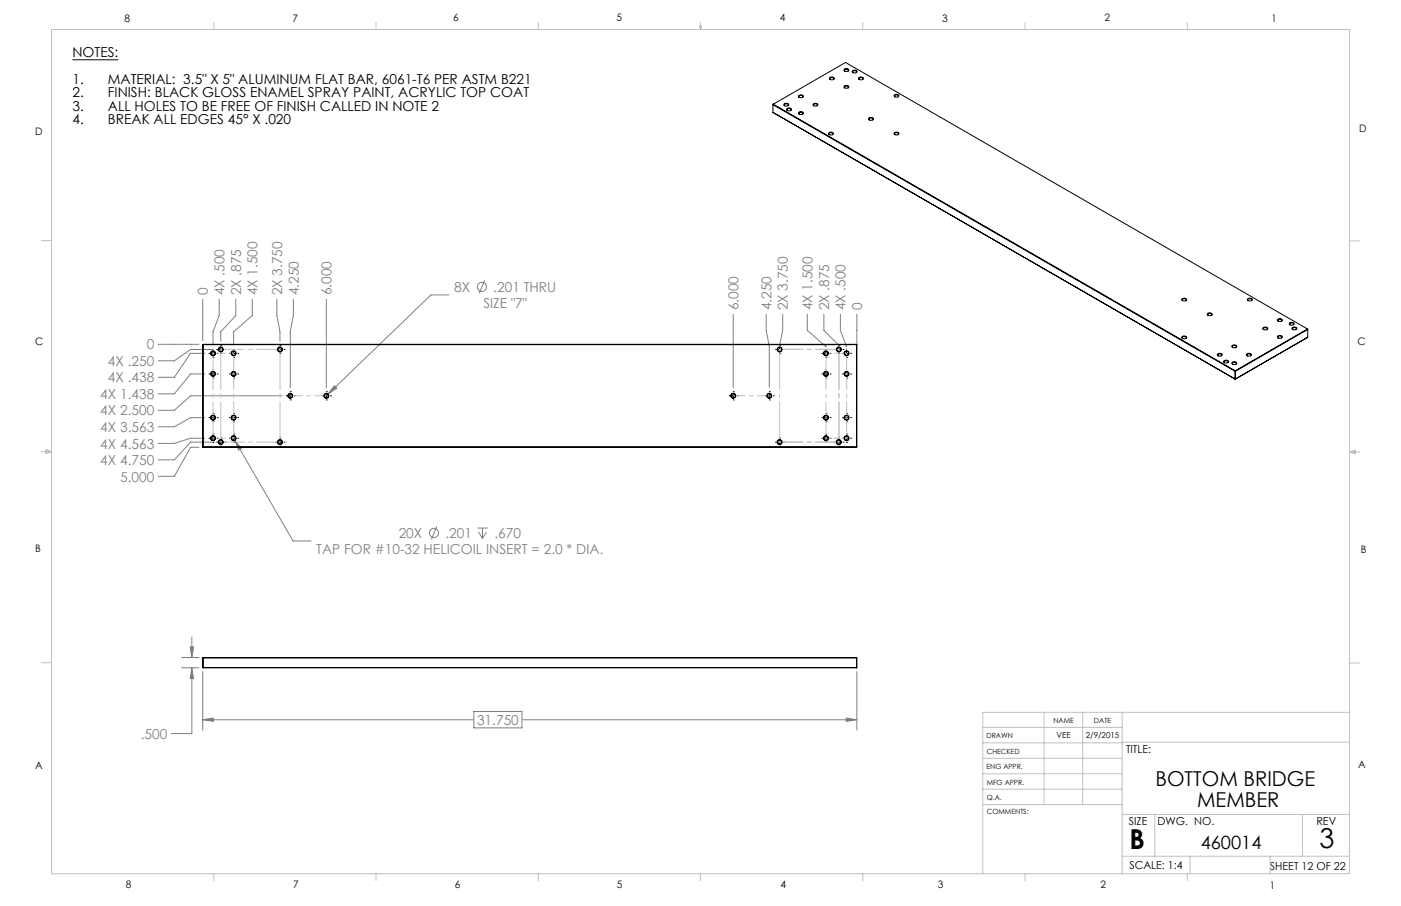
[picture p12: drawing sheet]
<svg xmlns="http://www.w3.org/2000/svg" width="432mm" height="279mm" viewBox="0 0 432 279" stroke-linecap="round" stroke-linejoin="round" font-family="sans-serif">
<g fill="none" stroke="#808080" stroke-width=".31">
<path d="M62.5 92.3v12.7M67.6 92.3v5l-1.9 5v4.1M72.7 92.3v5l-4.6 5v2.9M77.8 92.3v5l-5.8 5v4.1M85.3 92.3v5l1 5v2.9M90.4 92.3v5l-.9 5v17.2M100.6 92.3v27.2M138.4 90.9h-5.6l-31.8 30.7M149.3 86.5l-1.6 4M226 96.9v22.6M236.1 96.9v5l1 5v12.6M241.2 96.9v5l-.9 4.6"/>
<path d="M248.8 96.9v5l5.8 5v-.5M253.9 96.9v5l4.7 4.6M259 96.9v5l1.9 5v-.5M264.1 96.9v9.4M48.7 106.2h12.6M63.1 109h-4.4l-5 7.3h-5M63.1 115.3h-4.4l-5 6.2h-5M65.5 107.8h-6.8l-5 3.5h-5M103.1 119l.7 .7-2.8 1.9zM61.3 137.9h-2.6l-5 9h-5M63.1 128.8h-4.4l-5 2.8h-5M63.1 135.1h-4.4l-5 1.6h-5"/>
<path d="M65.5 136.3h-6.8l-5 5.5h-5M72.3 135.7l18 31.1h5.5M72.3 135.7l2.1 2.6-.8 .5zM86.9 122.1h-28.2l-5 4.4h-5M134.6 162.3l-1.6 4.1M147.1 162.8h3.2M147.5 164.1l1.2 2M148.7 162.8v3.3M149.9 164.1l-1.2 2M58.6 199.5h1.1l-.6 3.3zM59.1 196.4v6.4M56 202.8h5.3"/>
<path d="M56 206h5.3M59.1 206v20.2h-6.3M59.1 206l.6 3.3h-1.1zM62.5 207.1v18M146 219.4h14.9v5.1h-14.9zM264.1 207.1v18M62.5 222h83.2M62.5 222l3.3-.6v1.1zM161.2 222h102.9M260.8 221.4l3.3 .6-3.3 .5z"/>
<circle cx="148.5" cy="88.5" r="1.42"/>
<circle cx="133.8" cy="164.3" r="1.41"/>
</g>
<g fill="none" stroke="#000" stroke-width=".31">
<path d="M22.3 18.4h14.2M64.4 109h.1M64.4 115.3h.1M65 109h1.3M65 115.3h1.3M65.7 110.2h.1M65.7 116.6h.1M65.7 107.7h.1M65.7 108.3v1.3M65.7 114v.1M65.7 114.7v1.3M66.8 107.8h.1"/>
<path d="M66.9 109h.1M66.9 115.3h.1M67.4 107.8h1.3M68.1 106.5h.1M68.1 109h.1M68.1 107.1v1.3M69.3 107.8h.1M70.7 115.3h.1M70.7 109h.1M71.4 109h1.2M71.4 115.3h1.2M72 116.6h.1"/>
<path d="M72 110.2h.1M72 107.7h.1M72 108.3v1.3M72 114v.1M72 114.7v1.3M73.3 115.3h.1M73.3 109h.1M85 107.8h.1M85.7 107.8h1.2M86.3 106.5h.1M86.3 109h.1M86.3 107.1v1.3"/>
<path d="M87.6 107.8h.1M239 107.8h.1M239.6 107.8h1.3M240.3 106.5h.1M240.3 109h.1M240.3 107.1v1.3M241.5 107.8h.1M253.3 115.3h.1M253.3 109h.1M253.9 109h1.3M253.9 115.3h1.3M254.6 116.6h.1"/>
<path d="M254.6 110.2h.1M254.6 107.7h.1M254.6 108.3v1.3M254.6 114v.1M254.6 114.7v1.3M255.8 115.3h.1M255.8 109h.1M257.3 107.8h.1M257.9 107.8h1.3M258.6 106.5h.1M258.6 109h.1M258.6 107.1v1.3"/>
<path d="M259.6 109h.1M259.6 115.3h.1M259.8 107.8h.1M260.3 109h1.2M260.3 115.3h1.2M260.9 110.2h.1M260.9 116.6h.1M260.9 107.7h.1M260.9 108.3v1.3M260.9 114v.1M260.9 114.7v1.3M262.2 109h.1"/>
<path d="M262.2 115.3h.1M64.4 128.8h.1M64.4 135.1h.1M65 128.8h1.3M65 135.1h1.3M65.7 127.5h.1M65.7 130.1h.1M65.7 133.9h.1M65.7 136.4h.1M65.7 128.2v1.2M65.7 134.5v1.3M66.8 136.3h.1"/>
<path d="M66.9 128.8h.1M66.9 135.1h.1M67.4 136.3h1.3M68.1 135.1h.1M68.1 137.6h.1M68.1 135.7v1.3M69.3 136.3h.1M70.7 135.1h.1M70.7 128.8h.1M71.4 128.8h1.2M71.4 135.1h1.2M72 133.9h.1"/>
<path d="M72 136.4h.1M72 127.5h.1M72 130.1h.1M72 128.2v1.2M72 134.5v1.3M73.3 135.1h.1M73.3 128.8h.1M85 136.3h.1M85.7 136.3h1.2M86.3 135.1h.1M86.3 137.6h.1M86.3 135.7v1.3"/>
<path d="M87.6 136.3h.1M88.2 122.1h.1M88.8 122.1h1.3M89.5 120.8h.1M89.5 123.3h.1M89.5 121.4v1.3M90.7 122.1h.1M99.3 122.1h.1M99.9 122.1h1.3M100.6 120.8h.1M100.6 123.3h.1M100.6 121.4v1.3"/>
<path d="M101.8 122.1h.1M224.7 122.1h.1M225.4 122.1h1.2M226 120.8h.1M226 123.3h.1M226 121.4v1.3M227.3 122.1h.1M235.8 122.1h.1M236.5 122.1h1.2M237.1 120.8h.1M237.1 123.3h.1M237.1 121.4v1.3"/>
<path d="M238.4 122.1h.1M239 136.3h.1M239.6 136.3h1.3M240.3 135.1h.1M240.3 137.6h.1M240.3 135.7v1.3M241.5 136.3h.1M253.3 135.1h.1M253.3 128.8h.1M253.9 128.8h1.3M253.9 135.1h1.3M254.6 133.9h.1"/>
<path d="M254.6 136.4h.1M254.6 127.5h.1M254.6 130.1h.1M254.6 128.2v1.2M254.6 134.5v1.3M255.8 135.1h.1M255.8 128.8h.1M257.3 136.3h.1M257.9 136.3h1.3M258.6 135.1h.1M258.6 137.6h.1M258.6 135.7v1.3"/>
<path d="M259.6 128.8h.1M259.6 135.1h.1M259.8 136.3h.1M260.3 128.8h1.2M260.3 135.1h1.2M260.9 127.5h.1M260.9 130.1h.1M260.9 133.9h.1M260.9 136.4h.1M260.9 128.2v1.2M260.9 134.5v1.3M262.2 128.8h.1"/>
<path d="M262.2 135.1h.1"/>
</g>
<path d="M89.5 122h11.1M226 122h11.1" fill="none" stroke="#c0c0c0" stroke-width=".31" stroke-dasharray="15.2 1.3 1.3 1.3" stroke-dashoffset="11.6"/>
<path d="M65.7 108.9h6.3M254.6 108.9h6.3M65.7 135.1h6.3M254.6 135.1h6.3" fill="none" stroke="#c0c0c0" stroke-width=".31" stroke-dasharray="15.2 1.3 1.3 1.3" stroke-dashoffset="14"/>
<path d="M65.7 108.9v26.2M72 108.9v26.2M254.6 108.9v26.2M260.9 108.9v26.2" fill="none" stroke="#c0c0c0" stroke-width=".31" stroke-dasharray="15.2 1.3 1.3 1.3" stroke-dashoffset="4"/>
<path d="M68.1 107.7h18.2M240.3 107.7h18.3M68.1 136.3h18.2M240.3 136.3h18.3" fill="none" stroke="#c0c0c0" stroke-width=".31" stroke-dasharray="15.2 1.3 1.3 1.3" stroke-dashoffset="8"/>
<path d="M68.1 107.7v28.6M86.3 107.7v28.6M240.3 107.7v28.6M258.6 107.7v28.6" fill="none" stroke="#c0c0c0" stroke-width=".31" stroke-dasharray="15.2 1.3 1.3 1.3" stroke-dashoffset="2.9"/>
<g fill="none" stroke="#c0c0c0" stroke-width=".31">
<path d="M15.9 9.1h400v260.4h-400zM65.9 6.9v2.2M115.9 6.9v2.2M165.9 6.9v2.2M215.6 8h.6l-.3 1.1zM215.7 8l.2 1.1M215.9 6.9v2.2M216 8l-.1 1.1M265.9 6.9v2.2M315.9 6.9v2.2M365.9 6.9v2.2M12.7 74.2h3.2"/>
<path d="M415.9 74.3h3.2M12.7 139.3h3.2M14.2 139.1l1.7 .2M14.2 138.7l1.7 .6-1.7 .5zM15.9 139.3l-1.7 .3M415.9 139.4h3.2M415.9 139.4l1.8-.6v1.2zM415.9 139.4l1.8 .3M417.7 139.2l-1.8 .2M12.7 204.4h3.2M321.8 219.7v28.4M333.7 219.7v28.4"/>
<path d="M345.9 219.7v49.8M415.9 204.5h3.2M415.9 219.7h-113v49.8M302.9 233.9h43M302.9 229.1h43M302.9 224.3h43M302.9 238.6h43M345.9 228.9h70M302.9 248.1h43M302.9 243.4h43M345.9 251.2h70M355.9 251.2v12.9"/>
<path d="M401.4 251.2v12.9M65.9 269.5v2.1M115.9 269.5v2.1M165.9 269.5v2.1M215.9 269.5v2.1M265.9 269.5v2.1M315.9 269.5v2.1M345.9 264.1h70M365.9 269.5v2.1M366.8 264.1v5.4M391.5 264.1v5.4"/>
</g>
<path d="M58.6 199.5h1.1l-.6 3.3zM59.1 206l.6 3.3h-1.1zM62.5 222l3.3-.6v1.1zM260.8 221.4l3.3 .6-3.3 .5zM72.3 135.7l1.3 3.1 .8-.5zM103.1 119l-2.1 2.6 2.8-1.9z" fill="#808080"/>
<g fill="none" stroke="#000" stroke-width=".31">
<path d="M238.2 34.7l142.5 82.2M238.2 34.7h.1M238.3 32.1l-.1 .2 142.4 82.2M238.3 32.1l142.4 82.2M238.3 32.1l-.1 2.6M238.3 32.1l22.3-12.8 142.4 82.2M241.7 32a.72 .72 0 0 1 .8-.2 .72 .72 0 0 1 .5 .7 .84 .84 0 0 1-1.4-.3zM241.9 32.6a.55 .55 0 0 1 .5-.6 .55 .55 0 0 1 .6 .5l-.1 .1M242.6 33.5a.83 .83 0 0 1 1.3 .4 .85 .85 0 0 1-1.4-.3zM242.7 34.1l-.1-.1a.59 .59 0 0 1 .6-.5 .59 .59 0 0 1 .6 .5l-.1 .1M246.2 34.6a.83 .83 0 0 1 1.4 .4 .85 .85 0 0 1-1.5-.3zM246.2 29.4a.83 .83 0 0 1 1.4 .4 .85 .85 0 0 1-1.5-.2z"/>
<path d="M246.3 35.2l-.1-.1a.6 .6 0 0 1 .6-.5 .6 .6 0 0 1 .6 .5l-.1 .1M246.3 30h-.1a.6 .6 0 0 1 .6-.6 .6 .6 0 0 1 .6 .6h-.1M250.7 32a.8 .8 0 0 1 1.4 .4 .84 .84 0 0 1-.8 .3 .84 .84 0 0 1-.7-.5zM250.8 32.6a.55 .55 0 0 1 .5-.6 .55 .55 0 0 1 .6 .5l-.1 .1M255.8 23.9a.79 .79 0 0 1 1.3 .4 .83 .83 0 0 1-1.4-.2zM255.9 24.5l-.1-.1a.59 .59 0 0 1 .6-.5 .59 .59 0 0 1 .6 .5l-.1 .1M260.2 26.5a.72 .72 0 0 1 .9-.2 .72 .72 0 0 1 .4 .7 .84 .84 0 0 1-1.4-.3zM260.2 21.3a.72 .72 0 0 1 .9-.2 .72 .72 0 0 1 .4 .7 .84 .84 0 0 1-1.4-.3zM260.4 27.1a.55 .55 0 0 1 .5-.7 .55 .55 0 0 1 .6 .6l-.1 .1M260.4 21.9a.55 .55 0 0 1 .5-.6 .55 .55 0 0 1 .6 .5l-.1 .1M262.6 22a.84 .84 0 0 1 .8-.4 .84 .84 0 0 1 .7 .6 .87 .87 0 0 1-1.5-.2zM262.9 22.4a.55 .55 0 0 1 .5-.6 .55 .55 0 0 1 .6 .5l-.1 .1"/>
<path d="M264.7 23.9a.83 .83 0 0 1 1.4 .4 .85 .85 0 0 1-1.5-.2zM264.9 24.5l-.1-.1a.61 .61 0 0 1 .6-.5 .61 .61 0 0 1 .6 .5l-.1 .1M267.8 36.4a.84 .84 0 0 1 1.4 .4 .84 .84 0 0 1-.8 .3 .84 .84 0 0 1-.7-.6zM268 37a.54 .54 0 0 1 .4-.7 .54 .54 0 0 1 .6 .6v.1M275.7 29.3a.8 .8 0 0 1 1.3 .3 .84 .84 0 0 1-.8 .4 .84 .84 0 0 1-.6-.6zM275.8 29.9a.55 .55 0 0 1 .5-.7 .55 .55 0 0 1 .6 .6l-.1 .1M255.5 41a.68 .68 0 0 1 .8-.3 .68 .68 0 0 1 .4 .8 .79 .79 0 0 1-1.3-.4zM255.6 41.5h-.1a.58 .58 0 0 1 .6-.6 .58 .58 0 0 1 .6 .6h-.1M275.6 41.1a.85 .85 0 0 1 1.4 .2 .85 .85 0 0 1-1.4-.2zM275.8 41.5a.5 .5 0 0 1 .5-.6 .5 .5 0 0 1 .5 .6M364.3 92.1a.84 .84 0 0 1 1.4 .4 .87 .87 0 0 1-1.5-.2zM364.5 92.7l-.1-.1a.6 .6 0 0 1 .6-.5 .6 .6 0 0 1 .6 .5l-.1 .1"/>
<path d="M372.2 96.7a.83 .83 0 0 1 1.4 .3 .85 .85 0 0 1-1.5-.2zM372.4 97.3l-.1-.1a.61 .61 0 0 1 .6-.5 .61 .61 0 0 1 .6 .5l-.2 .1M384.6 92.1a.84 .84 0 0 1 1.3 .4 .87 .87 0 0 1-1.4-.2zM384.7 92.7l-.1-.1a.6 .6 0 0 1 .6-.5 .6 .6 0 0 1 .6 .5l-.1 .1M393.7 98.6a.87 .87 0 0 1 1.5 .2 .87 .87 0 0 1-1.5-.2zM393.9 99.1a.51 .51 0 0 1 .5-.7 .51 .51 0 0 1 .5 .7M397.5 99.6a.72 .72 0 0 1 .8-.2 .72 .72 0 0 1 .4 .7 .84 .84 0 0 1-1.3-.4zM62.5 106.3v31.5M62.5 106.3h201.6M62.6 106.2v31.7M62.6 106.2l-.1 .1M62.6 106.2h201.4"/>
<path d="M264 106.2v31.7M264 106.2l.1 .1M264.1 106.3v31.5M364.3 103.8a.83 .83 0 0 1 1.4 .4 .85 .85 0 0 1-1.5-.3zM364.5 104.4l-.1-.1a.61 .61 0 0 1 .6-.5 .61 .61 0 0 1 .6 .5l-.1 .1M375.3 109.1a.8 .8 0 0 1 1.4 .4 .84 .84 0 0 1-.8 .4 .84 .84 0 0 1-.7-.6zM375.4 109.7a.55 .55 0 0 1 .5-.6 .55 .55 0 0 1 .6 .5l-.1 .1M377.3 111.3a.81 .81 0 0 1 1.3 .3 .87 .87 0 0 1-1.4-.2zM377.4 111.8h-.1a.6 .6 0 0 1 .6-.6 .6 .6 0 0 1 .6 .6h-.1M379.8 106.5a.69 .69 0 0 1 .8-.2 .69 .69 0 0 1 .4 .8 .79 .79 0 0 1-1.3-.4zM379.8 111.7a.83 .83 0 0 1 1.4 .4 .85 .85 0 0 1-1.5-.2zM379.9 112.3l-.1-.1a.59 .59 0 0 1 .6-.5 .59 .59 0 0 1 .6 .5l-.1 .1"/>
<path d="M379.9 107.1h-.1a.58 .58 0 0 1 .6-.6 .58 .58 0 0 1 .6 .6h-.1M380.6 114.5h.2M380.6 116.9h.2M380.6 114.5v2.4M380.6 116.9h.1M380.7 114.3l.1 .2M380.7 114.3l-.1 .2M380.8 114.5v2.4M380.8 116.9h-.1M384.3 109.1a.84 .84 0 0 1 1.4 .4 .84 .84 0 0 1-.8 .4 .84 .84 0 0 1-.7-.6zM384.4 109.7a.55 .55 0 0 1 .5-.6 .55 .55 0 0 1 .6 .5l-.1 .1M389.3 101a.83 .83 0 0 1 1.4 .4 .85 .85 0 0 1-1.5-.2z"/>
<path d="M389.5 101.6l-.1-.1a.61 .61 0 0 1 .6-.5 .61 .61 0 0 1 .6 .5l-.1 .1M393.7 103.8a.84 .84 0 0 1 .8-.4 .84 .84 0 0 1 .7 .6 .87 .87 0 0 1-1.5-.2zM393.9 104.2a.51 .51 0 0 1 .5-.6 .51 .51 0 0 1 .5 .6M397.6 100.2a.55 .55 0 0 1 .5-.7 .55 .55 0 0 1 .6 .6l-.1 .1M398.3 101a.83 .83 0 0 1 1.4 .4 .85 .85 0 0 1-1.5-.2zM398.5 101.6l-.1-.1a.59 .59 0 0 1 .5-.5 .59 .59 0 0 1 .6 .5v.1M403 101.5l-22.3 12.8M403 101.5v.1l-22.2 12.9M403 101.5v2.5M403 104l-22.2 12.9M403 104l-22.3 12.9M62.5 137.8h201.6"/>
<path d="M62.5 137.8l.1 .1M62.6 137.9h201.4M264.1 137.8l-.1 .1M62.5 205.8h201.6M62.5 202.9h201.6M62.5 202.9v2.9M62.5 205.8l.1 .2M62.6 202.8v3.2M62.6 202.8h201.4M62.6 206h201.4M62.6 202.8l-.1 .1M264 202.8v3.2"/>
<path d="M264 202.8l.1 .1M264.1 205.8l-.1 .2M264.1 202.9v2.9"/>
<circle cx="65.7" cy="109" r=".76"/>
<circle cx="65.7" cy="115.3" r=".76"/>
<circle cx="65.7" cy="115.3" r=".64"/>
<circle cx="65.7" cy="109" r=".64"/>
<circle cx="68" cy="107.8" r=".63"/>
<circle cx="68" cy="107.8" r=".77"/>
<circle cx="72" cy="115.3" r=".76"/>
<circle cx="72" cy="109" r=".76"/>
<circle cx="72" cy="115.3" r=".64"/>
<circle cx="72" cy="109" r=".64"/>
<circle cx="86.3" cy="107.8" r=".78"/>
<circle cx="86.3" cy="107.8" r=".64"/>
<circle cx="240.3" cy="107.8" r=".78"/>
<circle cx="240.3" cy="107.8" r=".64"/>
<circle cx="254.6" cy="115.3" r=".76"/>
<circle cx="254.6" cy="109" r=".76"/>
<circle cx="254.6" cy="115.3" r=".64"/>
<circle cx="254.6" cy="109" r=".64"/>
<circle cx="258.5" cy="107.8" r=".63"/>
<circle cx="258.5" cy="107.8" r=".77"/>
<circle cx="260.9" cy="115.3" r=".76"/>
<circle cx="260.9" cy="109" r=".76"/>
<circle cx="260.9" cy="115.3" r=".64"/>
<circle cx="260.9" cy="109" r=".64"/>
<circle cx="65.7" cy="135.2" r=".78"/>
<circle cx="65.7" cy="128.8" r=".78"/>
<circle cx="65.7" cy="128.8" r=".64"/>
<circle cx="65.7" cy="135.1" r=".64"/>
<circle cx="68" cy="136.3" r=".63"/>
<circle cx="68" cy="136.4" r=".77"/>
<circle cx="72" cy="135.2" r=".78"/>
<circle cx="72" cy="128.8" r=".78"/>
<circle cx="72" cy="128.8" r=".64"/>
<circle cx="72" cy="135.1" r=".64"/>
<circle cx="86.3" cy="136.3" r=".78"/>
<circle cx="86.3" cy="136.3" r=".64"/>
<circle cx="89.5" cy="122.1" r=".78"/>
<circle cx="89.5" cy="122.1" r=".64"/>
<circle cx="100.6" cy="122.1" r=".78"/>
<circle cx="100.6" cy="122.1" r=".64"/>
<circle cx="226" cy="122.1" r=".78"/>
<circle cx="226" cy="122.1" r=".64"/>
<circle cx="237.1" cy="122.1" r=".78"/>
<circle cx="237.1" cy="122.1" r=".64"/>
<circle cx="240.3" cy="136.3" r=".78"/>
<circle cx="240.3" cy="136.3" r=".64"/>
<circle cx="254.6" cy="135.2" r=".78"/>
<circle cx="254.6" cy="128.8" r=".78"/>
<circle cx="254.6" cy="128.8" r=".64"/>
<circle cx="254.6" cy="135.1" r=".64"/>
<circle cx="258.5" cy="136.3" r=".63"/>
<circle cx="258.5" cy="136.4" r=".77"/>
<circle cx="260.9" cy="135.2" r=".78"/>
<circle cx="260.9" cy="128.8" r=".78"/>
<circle cx="260.9" cy="135.1" r=".64"/>
<circle cx="260.9" cy="128.8" r=".64"/>
</g>
<g font-size="8.5">
<text x="348.1" y="261.8">B</text>
<text x="406.7" y="261.6">3</text>
</g>
<g font-size="6.3">
<text x="356.1" y="242.4">BOTTOM BRIDGE</text>
<text x="368.9" y="248.7">MEMBER</text>
</g>
<text font-size="5.6" x="370.1" y="261.7">460014</text>
<g font-size="4.2">
<text x="22.3" y="17.5">NOTES:</text>
<text x="22.3" y="25.9">1.</text>
<text x="33.3" y="25.9">MATERIAL: 3.5&quot; X 5&quot; ALUMINUM FLAT BAR, 6061-T6 PER ASTM B221</text>
<text x="22.3" y="30">2.</text>
<text x="22.3" y="34.2">3.</text>
<text x="33.3" y="30">FINISH: BLACK GLOSS ENAMEL SPRAY PAINT, ACRYLIC TOP COAT</text>
<text x="33.3" y="34.2">ALL HOLES TO BE FREE OF FINISH CALLED IN NOTE 2</text>
<text x="22.3" y="38.4">4.</text>
<text x="33.3" y="38.4">BREAK ALL EDGES 45° X .020</text>
</g>
<g font-size="4.2" fill="#808080">
<text x="64.1" y="91.1" transform="rotate(-90 64.1 91.1)">0</text>
<text x="69.2" y="91.1" transform="rotate(-90 69.2 91.1)">4X .500</text>
<text x="74.3" y="91.1" transform="rotate(-90 74.3 91.1)">2X .875</text>
<text x="79.4" y="91.1" transform="rotate(-90 79.4 91.1)">4X 1.500</text>
<text x="87" y="91.1" transform="rotate(-90 87 91.1)">2X 3.750</text>
<text x="92.1" y="91.1" transform="rotate(-90 92.1 91.1)">4.250</text>
<text x="102.2" y="91.1" transform="rotate(-90 102.2 91.1)">6.000</text>
<text x="140" y="90">8X</text>
<text x="149" y="95.1">SIZE &quot;7&quot;</text>
<text x="152" y="90">.201 THRU</text>
<text x="227.6" y="95.7" transform="rotate(-90 227.6 95.7)">6.000</text>
<text x="237.8" y="95.7" transform="rotate(-90 237.8 95.7)">4.250</text>
<text x="242.9" y="95.7" transform="rotate(-90 242.9 95.7)">2X 3.750</text>
<text x="250.4" y="95.7" transform="rotate(-90 250.4 95.7)">4X 1.500</text>
<text x="255.5" y="95.7" transform="rotate(-90 255.5 95.7)">2X .875</text>
<text x="260.6" y="95.7" transform="rotate(-90 260.6 95.7)">4X .500</text>
<text x="265.7" y="95.7" transform="rotate(-90 265.7 95.7)">0</text>
<text x="45.2" y="107.8">0</text>
<text x="33.3" y="112.9">4X .250</text>
<text x="33.3" y="117.9">4X .438</text>
<text x="30.9" y="123">4X 1.438</text>
<text x="30.9" y="128.1">4X 2.500</text>
<text x="30.9" y="133.2">4X 3.563</text>
<text x="30.9" y="138.3">4X 4.563</text>
<text x="30.9" y="143.4">4X 4.750</text>
<text x="37" y="148.5">5.000</text>
<text x="122.9" y="165.9">20X</text>
<text x="137.3" y="165.9">.201</text>
<text x="152.4" y="165.9">.670</text>
<text x="97.5" y="171">TAP FOR #10-32 HELICOIL INSERT = 2.0 * DIA.</text>
<text x="43.4" y="227.8">.500</text>
<text x="147" y="223.5">31.750</text>
</g>
<g font-size="3.4">
<text x="347.1" y="232.3">TITLE:</text>
<text x="347.9" y="254.3">SIZE</text>
<text x="356.7" y="254.4">DWG. NO.</text>
<text x="405.7" y="254.5">REV</text>
<text x="348.1" y="267.9">SCALE: 1:4</text>
<text x="391.4" y="268.3">SHEET 12 OF 22</text>
</g>
<g font-size="3.2">
<text x="38.3" y="6.7">8</text>
<text x="90.2" y="6.7">7</text>
<text x="139.7" y="6.5">6</text>
<text x="190" y="6.5">5</text>
<text x="240.4" y="6.5">4</text>
<text x="290.4" y="6.7">3</text>
<text x="340.4" y="6.5">2</text>
<text x="391.9" y="6.7">1</text>
<text x="10.9" y="41.6">D</text>
<text x="418.9" y="40.7">D</text>
<text x="10.9" y="106.3">C</text>
<text x="418.4" y="106.4">C</text>
<text x="10.8" y="170.2">B</text>
<text x="419.4" y="170.6">B</text>
<text x="10.8" y="237.2">A</text>
<text x="418.6" y="236.8">A</text>
<text x="38.8" y="273.8">8</text>
<text x="90.4" y="273.8">7</text>
<text x="140.2" y="273.8">6</text>
<text x="190.1" y="273.9">5</text>
<text x="240.5" y="273.8">4</text>
<text x="289" y="273.9">3</text>
<text x="339.1" y="273.8">2</text>
<text x="391.4" y="274.1">1</text>
</g>
<g font-size="2.5">
<text x="325.6" y="227.6">VEE</text>
<text x="334.6" y="227.7">2/9/2015</text>
</g>
<g font-size="2.2">
<text x="304.1" y="227.7">DRAWN</text>
<text x="324.7" y="222.9">NAME</text>
<text x="337.2" y="222.9">DATE</text>
<text x="304.1" y="232.6">CHECKED</text>
<text x="304" y="237.2">ENG APPR.</text>
<text x="304.2" y="241.9">MFG APPR.</text>
<text x="304.1" y="246.7">Q.A.</text>
<text x="304.1" y="250.9">COMMENTS:</text>
</g>
</svg>
